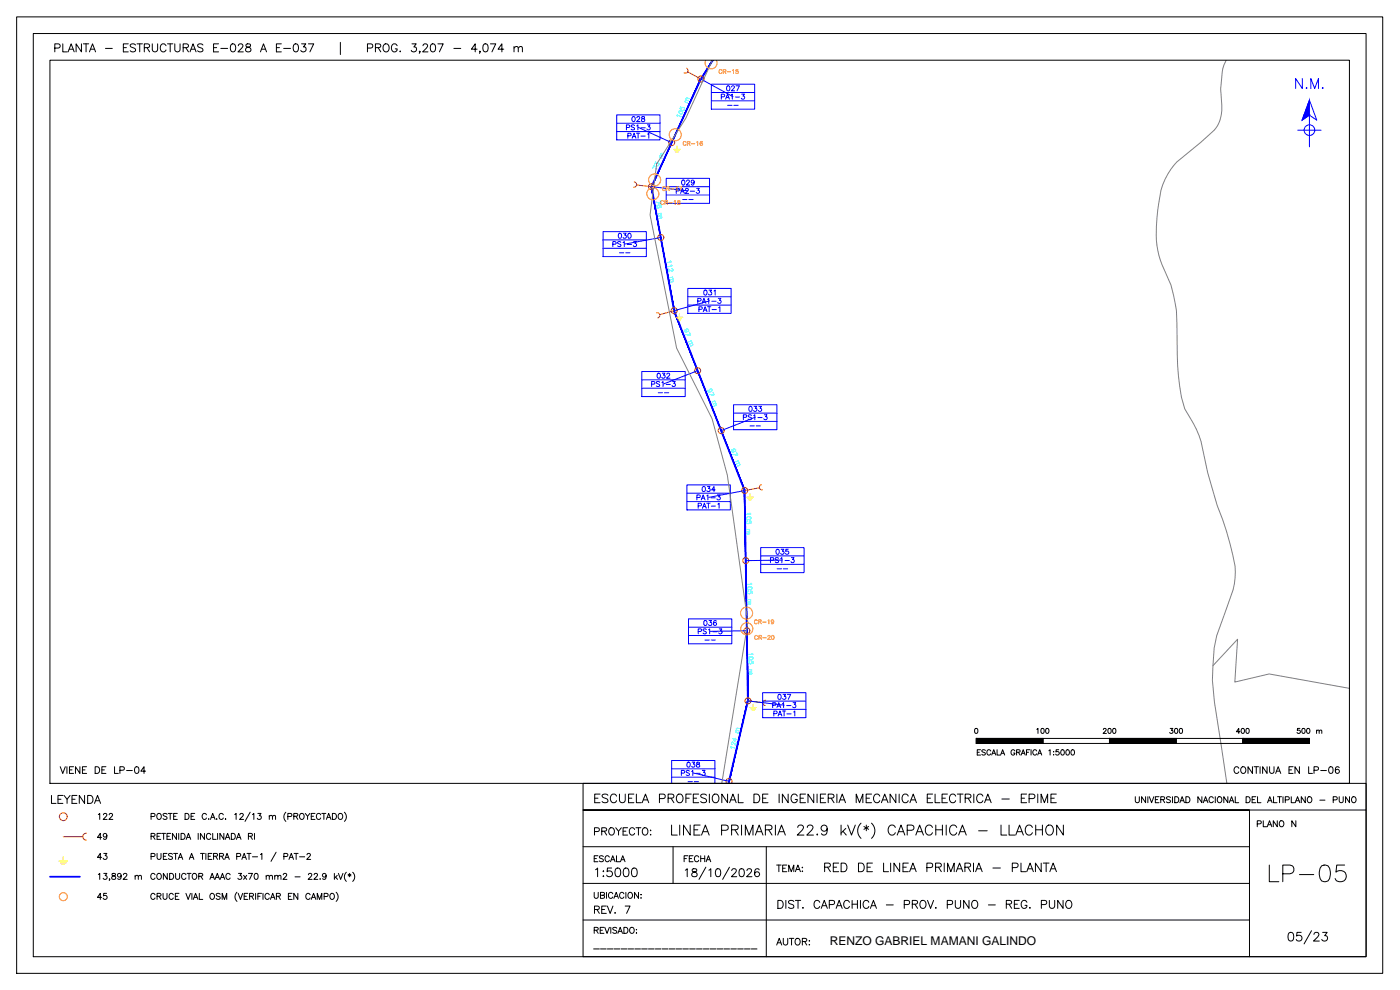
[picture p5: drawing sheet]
<svg xmlns="http://www.w3.org/2000/svg" width="420mm" height="297mm" viewBox="0 0 420 297" stroke-linecap="round" stroke-linejoin="round" font-family="sans-serif">
<!-- layer: RP_CONDUCTOR -->
<path d="M224.3 210.3l-5.8 24.7h.3zM224.3 210.3h.3l-5.8 24.7zM223.4 147.2l.9 63.1h.3zM223.4 147.2h.2l1 63.1zM202.2 93.2l21.2 54h.2zM202.2 93.2h.2l21.2 54zM195.4 56l6.8 37.2h.2zM195.4 56h.2l6.8 37.2zM210.2 23.7l-14.8 32.3h.2zM210.2 23.7l.2 .1-14.8 32.2zM213.8 18.1l-3.6 5.6 .2 .1zM213.8 18.1h.3l-3.7 5.7z" fill="#00f" stroke="#00f" stroke-width=".3"/>
<!-- layer: RP_POSTE -->
<g fill="none" stroke="#f00" stroke-width=".3">
<path d="M218.1 235a.89 .89 0 0 1 .1-1.2 .89 .89 0 0 1 1.2 0 .89 .89 0 0 1 .1 1.2"/>
<circle cx="210.3" cy="23.7" r=".9"/>
<circle cx="195.5" cy="56" r=".9"/>
<circle cx="201.6" cy="42.8" r=".9"/>
<circle cx="198.3" cy="71.2" r=".9"/>
<circle cx="202.3" cy="93.2" r=".9"/>
<circle cx="209.4" cy="111.2" r=".9"/>
<circle cx="216.4" cy="129.2" r=".9"/>
<circle cx="223.5" cy="147.2" r=".9"/>
<circle cx="223.8" cy="168.2" r=".9"/>
<circle cx="224.1" cy="189.2" r=".9"/>
<circle cx="224.5" cy="210.3" r=".9"/>
<circle cx="19" cy="245" r="1.17"/>
</g>
<!-- layer: RP_RETENIDA -->
<path d="M206.1 20.5a.79 .79 0 0 1 .3 1 .79 .79 0 0 1-1.1 .4M206.4 21.6l3.9 2.1M190.3 54.6a.79 .79 0 0 1 .7 .9 .79 .79 0 0 1-.8 .7M191.1 55.5l4.4 .5M197 93.8a.79 .79 0 0 1 1 .6 .79 .79 0 0 1-.6 1M202.3 93.2l-4.3 1.2M227.9 146.4l-4.4 .8M228.5 145.4a.79 .79 0 0 0-.6 .9 .79 .79 0 0 0 .9 .7M224.5 210.3l4.4 .5M229.8 210.1a.79 .79 0 0 0-.9 .7 .79 .79 0 0 0 .7 .9M19 251h5.8M25.9 250a1.05 1.05 0 0 0-1.1 1 1.05 1.05 0 0 0 1.1 1.1" fill="none" stroke="#f00" stroke-width=".3"/>
<!-- layer: RP_CUADROPOSTE -->
<g fill="none" stroke="#00f" stroke-width=".3">
<path d="M185.1 34.5h13v7.5h-13zM185.1 37h13M185.1 39.5h13M191.6 38.2l10 4.6M210.3 23.7l9.7 5.3M213.5 25.3h13v7.5h-13zM213.5 27.8h13M213.5 30.3h13M195.5 56l10.9 1.3M199.9 53.5h13v7.5h-13zM199.9 56h13M199.9 58.5h13"/>
<path d="M181 69.5h13v7.5h-13zM181 72h13M181 74.5h13M198.3 71.3l-10.8 1.9M206.4 86.5h13v7.5h-13zM206.4 89h13M206.4 91.5h13M212.9 90.3l-10.6 2.9M192.6 111.5h13v7.5h-13zM192.6 114h13M192.6 116.5h13M209.4 111.2l-10.3 4"/>
<path d="M220.2 121.4h13v7.5h-13zM220.2 123.9h13M220.2 126.4h13M226.7 125.2l-10.3 4M206.2 145.5h13v7.5h-13zM206.2 148h13M206.2 150.5h13M223.5 147.2l-10.8 2M228.3 164.3h13v7.5h-13zM228.3 166.8h13M228.3 169.3h13M234.8 168l-11 .2"/>
<path d="M206.6 185.7h13v7.5h-13zM206.6 188.2h13M206.6 190.7h13M224.1 189.3l-11 .1M224.5 210.3l10.9 1.3M228.9 207.8h13v7.5h-13zM228.9 210.3h13M228.9 212.8h13M201.6 235v-6.8h13v6.8M201.6 230.7h13M201.6 233.2h13M208.1 231.9l10.7 2.5"/>
</g>
<!-- layer: RP_PTIERRA -->
<g fill="none" stroke="#ff0" stroke-width=".3">
<path d="M202.2 44.8h2M202.9 95.2h2M203.3 95.6h1.3M203.6 96h.6M203.9 94.2v1M224.1 149.2h2M224.4 149.6h1.3M224.8 150h.6M225.1 148.2v1M225 212.3h2.1M225.4 212.7h1.3M225.7 213.1h.7"/>
<path d="M226.1 211.3v1M17.7 258.3h2.6M18.1 258.9h1.7M18.6 259.4h.8M19 257.1v1.2"/>
</g>
<!-- layer: RP_VANO -->
<g fill="none" stroke="#0ff" stroke-width=".3">
<path d="M203.3 34.9l-.1-.4 1.2 .5M203.9 33.2a.64 .64 0 0 1 .8 .1 .64 .64 0 0 1 0 .9 .64 .64 0 0 1-.8-.1 .64 .64 0 0 1 0-.9zM204.3 32l-.2 .6 .5 .3a.46 .46 0 0 1 .2-.7 .46 .46 0 0 1 .6 .4 .46 .46 0 0 1-.4 .5M205.5 30.5l.8 .4M206.6 30.3l-.8-.3-.1 .6M206.9 29.6l-.8-.2-.2 .2 .1 .4M195.9 50.4l.3-.7 1 1.1M196.4 49.2l.3-.6 .3 .5a.43 .43 0 0 1 .8 0 .43 .43 0 0 1-.4 .7M197.9 47.1l.8 .4M198.9 46.9l-.7-.3-.1 .7M199.2 46.3l-.7-.3-.2 .2 .1 .4M201.2 78.3l.3 .3-1.3 .2"/>
<path d="M201.4 79.5l.3 .3-1.3 .2M201.6 80.6l.3 .2-.1 .6-1.2-.7 .1 .9M201.7 83.2l.3 .6-.8 .2M201.8 83.8l.3 .6-.8 .2M201.9 83.1l-.9 .2M205.5 99l-.1 .1a.59 .59 0 0 0 .8 .5 .59 .59 0 0 0 .3-.9 .41 .41 0 0 0-.6 .3 .41 .41 0 0 0 .5 .5M206.9 99.7l.4 .8-1.5-.1M207.3 102.4l.4 .5-.8 .3M207.5 102.3l-.8 .3M207.5 103l.4 .5-.7 .4M212.5 117l-.1 .1a.6 .6 0 0 0 .8 .5 .6 .6 0 0 0 .4-.9 .41 .41 0 0 0-.7 .3 .41 .41 0 0 0 .5 .5M214 117.7l.3 .8-1.4-.1"/>
<path d="M214.3 120.4l.4 .5-.7 .3M214.6 121l.3 .2 .1 .3-.8 .4M214.6 120.3l-.9 .3M219.6 135l-.1 .1a.59 .59 0 0 0 .8 .4 .59 .59 0 0 0 .3-.8 .41 .41 0 0 0-.6 .3 .41 .41 0 0 0 .5 .5M221.1 135.7l.3 .8-1.5-.1M221.4 138.4l.4 .5-.7 .3M221.6 138.3l-.8 .3M221.6 139l.4 .5-.7 .4M220.7 219.8l.9 .1M221.8 219.3l-.8-.1v.6M221.9 218.6l-.8-.1v.6M220.6 224.4l-1.3-.3 .2 .4"/>
<path d="M220.8 221.5l-.2 .9-.7-.8 1.2 .3M220.9 222.8l-.2 .9-.7-1-.4 .1 .2 .6"/>
</g>
<!-- layer: VIAS -->
<path d="M213.8 18.1l-8 17.4-8.7 13.7-2 15.3 8 39.9 10.6 21.2 4.6 17 6.1 44.1-7.8 48.3M368 18.1l-.1 .2a8.9 8.9 0 0 0-1.2 4.2l-.4 4.2a19.7 19.7 0 0 1-.1 9l-.8 2-1 1.4-4 3.6-7.3 5.9a20.3 20.3 0 0 0-5.3 12.2 36 36 0 0 0 .5 17.3l.5 1.4a37.8 37.8 0 0 1 4.4 17.6 107.8 107.8 0 0 0 1.4 22.1l1 3.5a40.3 40.3 0 0 1 4.8 9.8l2 9.3 2.9 9.8a90.7 90.7 0 0 1 5.4 18.3 21.9 21.9 0 0 1-.6 7.1l-4.9 13.7a60.4 60.4 0 0 0-.7 20l3.7 24.3M364 199.7l7.4-7.9-.8 12.8 10.3-2.4 24.1 4.3" fill="none" stroke="#808080" stroke-width=".3"/>
<!-- layer: CRUCES -->
<g fill="none" stroke="#ff7f00" stroke-width=".3">
<path d="M211.8 18.1a1.8 1.8 0 0 0 1.6 2.6 1.8 1.8 0 0 0 1.6-2.6"/>
<circle cx="195.9" cy="58.1" r="1.81"/>
<circle cx="196.5" cy="54" r="1.81"/>
<circle cx="202.7" cy="40.4" r="1.81"/>
<circle cx="224.1" cy="184" r="1.81"/>
<circle cx="224.1" cy="188.7" r="1.81"/>
<circle cx="19" cy="269" r="1.2"/>
</g>
<!-- layer: MARCO -->
<path d="M5 5.1h410v286.9h-410zM10 10.1h400v276.9h-400zM15 18.1h390v216.9h-390z" fill="none" stroke="#000" stroke-width=".3"/>
<!-- layer: NM -->
<g fill="none" stroke="#00f" stroke-width=".3">
<path d="M389.5 39.1h7M393 30.1l2.2 6-2.2-1.5-2.2 1.5zM393 34.6v9.5"/>
<circle cx="393" cy="39" r="1.6"/>
</g>
<path d="M393 30.1v4.5h-1.7zM391.3 34.6l-.5 1.5 2.2-1.5z" fill="#00f" stroke="#00f" stroke-width=".3"/>
<!-- layer: ROTULO -->
<g fill="none" stroke="#000" stroke-width=".3">
<path d="M16.4 14.4h1.1a.64 .64 0 0 0 .6-.6 .64 .64 0 0 0-.6-.6h-1.1v2.4M18.8 13.2v2.4h1.4M20.4 15.6l1-2.4 .9 2.4M20.8 14.8h1.1M24.4 13.2v2.4l-1.6-2.4v2.4M25 13.2h1.6M25.8 13.2v2.4M26.8 15.6l1-2.4 .9 2.4M27.2 14.8h1.1M31.6 14.5h2.1M37 14.3h.9M38.5 13.2h-1.5v2.4h1.5"/>
<path d="M40.7 13.5a.9 .9 0 0 0-.9-.4 .9 .9 0 0 0-.7 .6l.2 .4 1.1 .4 .3 .7a1.07 1.07 0 0 1-1.6 0M41.1 13.2h1.6M41.9 13.2v2.4M43.3 14.3l1.4-.1 .2-.3-.1-.5-.5-.2h-1v2.4M44.1 14.3l.8 1.3M45.7 13.2v1.7a.81 .81 0 0 0 .8 .7 .81 .81 0 0 0 .8-.7v-1.7M49.8 13.7a.88 .88 0 0 0-1-.6 .88 .88 0 0 0-.7 1v.6a.88 .88 0 0 0 .7 .9 .88 .88 0 0 0 1-.6M50.3 13.2h1.6M51.1 13.2v2.4M52.5 13.2v1.7a.8 .8 0 0 0 .7 .7 .8 .8 0 0 0 .8-.7v-1.7M55 14.3l1.3-.1 .3-.3-.1-.5-.5-.2h-1v2.4M55.8 14.3l.8 1.3"/>
<path d="M57 15.6l.9-2.4 .9 2.4M57.4 14.8h1.1M60.9 13.5a.89 .89 0 0 0-.9-.4 .89 .89 0 0 0-.7 .6l.2 .4 1.2 .4 .2 .7a1.05 1.05 0 0 1-1.6 0M64.1 14.3h.9M65.6 13.2h-1.5v2.4h1.5M66.3 14.5h2M69.5 13.3a.76 .76 0 0 1 1.1 .3 1.12 1.12 0 0 1 .1 1.4 1.12 1.12 0 0 1-1.2 .4l-.4-.9zM71.5 13.7l.3-.4 .7-.1 .3 .2 .1 .5-1.5 1.7h1.6M73.9 13.3a.48 .48 0 0 0 .3 .8l.4 .1a.69 .69 0 0 1 .7 .6 .69 .69 0 0 1-.6 .8h-.4a.69 .69 0 0 1-.6-.8 .69 .69 0 0 1 .7-.6l.4-.1a.5 .5 0 0 0 .3-.8zM78.2 15.6l.9-2.4 .9 2.4M78.5 14.8h1.2M83 14.3h.9"/>
<path d="M84.4 13.2h-1.4v2.4h1.4M85.1 14.5h2.1M88.3 13.3a.76 .76 0 0 1 1.2 .3l.1 .6a1.03 1.03 0 0 1-.9 1.4 1.55 1.55 0 0 1-.4-2.3zM90.5 13.2h1.3l-.7 .9a.8 .8 0 0 1 .6 1.3 .8 .8 0 0 1-1.4-.3M92.6 13.2h1.5l-1.1 2.4M102.2 12.7v3.7M110.3 14.4l1.4-.1 .2-.3-.1-.6-.5-.2h-1v2.4M112.7 14.3l1.3-.1 .3-.6-.6-.4h-1v2.4M113.5 14.3l.8 1.3M115.4 13.3a1.19 1.19 0 0 1 1.5 .8 1.19 1.19 0 0 1-.8 1.5 1.25 1.25 0 0 1-1.2-.9 1.25 1.25 0 0 1 .5-1.4zM119.2 13.7a.88 .88 0 0 0-1-.6 .88 .88 0 0 0-.7 1v.6a.86 .86 0 0 0 .8 .9 .86 .86 0 0 0 .9-.9h-.6M120 15.4h.2z"/>
<path d="M123.6 13.2h1.3l-.7 .9a.8 .8 0 0 1 .8 .7 .8 .8 0 0 1-.7 .9 .8 .8 0 0 1-.9-.6M126 15.4h-.2h.2l-.2 .6M127 13.7l.2-.4 .7-.1 .3 .2 .1 .5-1.4 1.7h1.5M129.5 13.3a.76 .76 0 0 1 1.1 .3l.1 .6a1.03 1.03 0 0 1-.9 1.4 1.55 1.55 0 0 1-.3-2.3zM131.4 13.2h1.6l-1.1 2.4M136.2 14.5h2.1M143.2 14.8h-1.7l1.1-1.6v2.4M144.1 15.4h-.2h.2l-.2 .6M145.2 13.3a.76 .76 0 0 1 1.2 .3l.1 .6a1.03 1.03 0 0 1-.9 1.4 1.55 1.55 0 0 1-.4-2.3zM147.2 13.2h1.6l-1.2 2.4M151.2 14.8h-1.7l1.1-1.6v2.4M154.3 14.4l.5-.4 .6 .1 .1 1.5"/>
<path d="M154.3 14v1.6M155.5 14.4l.6-.4 .6 .1 .1 1.5M292.7 218.6a.74 .74 0 0 1 .9 .6 .74 .74 0 0 1-.5 .9l-.6-.3zM175 235h235v52h-235zM293 221.6h20v1.5h-20zM293.3 225.7h.6M294.3 224.9h-1v1.7h1M295.7 225.2l-.4-.3-.6 .3v.3l1 .4v.4l-.4 .3-.6-.3M297.3 225.3a.59 .59 0 0 0-.6-.4 .59 .59 0 0 0-.5 .7v.3a.59 .59 0 0 0 .5 .7 .59 .59 0 0 0 .6-.4M297.6 226.6l.6-1.7 .7 1.7M297.9 226h.7M299.2 224.9v1.7h.9"/>
<path d="M300.3 226.6l.6-1.7 .6 1.7M300.5 226h.8M304.6 225.3a.59 .59 0 0 0-.7-.4 .59 .59 0 0 0-.5 .7v.3a.57 .57 0 0 0 .6 .7 .57 .57 0 0 0 .6-.7h-.4M305.1 225.7l.9-.1 .1-.5-1-.2v1.7M305.6 225.7l.6 .9M306.5 226.6l.6-1.7 .6 1.7M306.7 226h.8M308.1 225.7h.6M309.1 224.9h-1v1.7M309.4 224.9v1.7M311.1 225.3a.59 .59 0 0 0-.7-.4 .59 .59 0 0 0-.4 .7v.3a.59 .59 0 0 0 .4 .7 .59 .59 0 0 0 .7-.4M311.4 226.6l.6-1.7 .6 1.7"/>
<path d="M311.7 226h.7M313 221.6h20v1.5h-20zM314.8 225.3l.4-.4v1.7M316.2 225.5h.1M316.2 226.4h.1M317.7 224.9h-.7l-.1 .7a.57 .57 0 0 1 .9 0 .57 .57 0 0 1-.2 .9 .57 .57 0 0 1-.8-.2M318.6 225a.79 .79 0 0 1 .9 .6 .79 .79 0 0 1-.5 1l-.6-.3-.1-.7zM320.1 225a.79 .79 0 0 1 .9 .6 .79 .79 0 0 1-.5 1l-.5-.3-.1-.7zM321.6 225a.79 .79 0 0 1 1 .6 .79 .79 0 0 1-.6 1l-.5-.3-.1-.7zM333 221.6h20v1.5h-20zM340.7 239v1.3l.5 .5 .6-.2 .1-1.6M343.8 239v1.8l-1.2-1.8v1.8"/>
<path d="M344.5 239v1.8M344.9 239l.7 1.8 .7-1.8M346.7 239.9h.7M347.8 239h-1.1v1.8h1.1M348.4 239.9l1-.1 .1-.6-1.1-.2v1.8M349 239.9l.5 .9M351.3 239.3l-.5-.3-.6 .1v.6l.9 .4 .2 .5-.5 .2-.7-.2M351.9 239v1.8M352.6 239h.5a.95 .95 0 0 1 .7 .9 .95 .95 0 0 1-.7 .9h-.5zM353 221.6h20v1.5h-20zM355.9 239h.6a.95 .95 0 0 1 .6 .9 .95 .95 0 0 1-.6 .9h-.6zM360.7 239v1.8l-1.2-1.8v1.8"/>
<path d="M364.1 239.5a.66 .66 0 0 0-.7-.5 .66 .66 0 0 0-.6 .7v.5a.67 .67 0 0 0 .6 .6 .67 .67 0 0 0 .7-.4M364.7 239v1.8M365.5 239.3l.2-.2a.84 .84 0 0 1 1 .8 .84 .84 0 0 1-1 .9l-.4-.6zM368.5 239v1.8l-1.2-1.8v1.8M370.7 239v1.8h1.1M373 221.6h20v1.5h-20zM374 239h.6a.97 .97 0 0 1 .6 .9 .97 .97 0 0 1-.6 .9h-.6zM375.8 239.9h.7M376.9 239h-1.1v1.8h1.1M377.4 239v1.8h1M382.2 239v1.8h1M383.4 239h1.2"/>
<path d="M384 239v1.8M385 239v1.8M385.7 240l1.1-.1v-.7l-1.1-.2v1.8M387.5 239v1.8h1.1M391.7 239v1.8l-1.2-1.8v1.8M392.7 239.1a.84 .84 0 0 1 1 .8 .84 .84 0 0 1-1 .9l-.4-.6zM400.1 240l1.1-.1v-.7l-1.1-.2v1.8M401.9 239v1.3l.5 .5 .6-.2 .1-1.6M405 239v1.8l-1.2-1.8v1.8M406 239.1a.84 .84 0 0 1 1 .8 .84 .84 0 0 1-1 .9l-.4-.6zM175 254h200M201.5 247.6v3h1.8"/>
<path d="M202 254v11.1M204 247.6v3M207.1 247.6v3l-2-3v3M208.3 249h1.1M210.1 247.6h-1.8v3h1.8M210.5 250.6l1.2-3 1.1 3M211 249.5h1.4M216.6 249.1l1.7-.1a.79 .79 0 0 0 .2-.9 .79 .79 0 0 0-.7-.5h-1.2v3M219.6 249l1.7-.2 .3-.4-.2-.6-.6-.2h-1.2v3M220.6 249l1 1.6M222.5 247.6v3M223.7 250.6v-3l1.1 3 1.2-3v3"/>
<path d="M226.7 250.6l1.1-3 1.2 3M227.1 249.5h1.5M229.7 249l1.7-.2 .3-.4-.1-.6-.6-.2h-1.3v3M230 254v33M230.7 249l1 1.6M232.7 247.6v3M233.4 250.6l1.1-3 1.2 3M233.8 249.5h1.5M239.4 248.3l.2-.5 .4-.2 .8 .1a.66 .66 0 0 1 .2 1l-1.7 1.9h2M242.3 248.3l.1-.5 .4-.2 .9 .1a.66 .66 0 0 1 .1 1l-1.7 1.9h2M245.3 250.3v.3zM248.3 248.5a.93 .93 0 0 1-1.3 .9 .93 .93 0 0 1-.4-1.5 .93 .93 0 0 1 1.5 .1 2.71 2.71 0 0 1-.3 2.4 .87 .87 0 0 1-1.3-.3"/>
<path d="M252.4 247.6v3M253 249.4l1 1.2M253.8 248.5l-1.4 1.5M254.4 247.6l1.1 3 1.2-3M258.4 247a3.1 3.1 0 0 0 0 4.6M259.3 248l1.4 .8M260 247.6v1.7M260.7 248l-1.4 .8M261.6 247a3.1 3.1 0 0 1 0 4.6M268.7 248.3a1.1 1.1 0 0 0-1.3-.8 1.1 1.1 0 0 0-.8 1.2 1.32 1.32 0 0 0 .2 1.4 1.32 1.32 0 0 0 1.5 .3l.4-.6M269.3 250.6l1.1-3 1.1 3M269.7 249.5h1.4"/>
<path d="M272.3 249.1h1.3a.78 .78 0 0 0 .7-.8 .78 .78 0 0 0-.7-.7h-1.3v3M274.8 250.6l1.2-3 1.1 3M275.3 249.5h1.4M279.8 248.3a1.1 1.1 0 0 0-1.2-.8 1.1 1.1 0 0 0-.9 1.2 1.31 1.31 0 0 0 .3 1.4 1.31 1.31 0 0 0 1.4 .3l.4-.6M280.8 249h2M280.8 247.6v3M282.8 247.6v3M284 247.6v3M287.1 248.3a1.1 1.1 0 0 0-1.2-.8 1.1 1.1 0 0 0-.9 1.2 1.31 1.31 0 0 0 .3 1.4 1.31 1.31 0 0 0 1.4 .3l.4-.6M287.7 250.6l1.1-3 1.2 3M288.1 249.5h1.5M293.7 249.3h2.6"/>
<path d="M300.4 247.6v3h1.7M302.8 247.6v3h1.7M304.8 250.6l1.2-3 1.1 3M305.3 249.5h1.4M309.8 248.3a1.1 1.1 0 0 0-1.2-.8 1.1 1.1 0 0 0-.9 1.2 1.31 1.31 0 0 0 .3 1.4 1.31 1.31 0 0 0 1.4 .3l.4-.6M310.8 249h2M310.8 247.6v3M312.8 247.6v3M314.1 248a1.1 1.1 0 0 1 1.3-.4 1.1 1.1 0 0 1 .7 1.1 1.32 1.32 0 0 1-.3 1.4 1.32 1.32 0 0 1-1.4 .3 1.85 1.85 0 0 1-.3-2.4zM319.1 247.6v3l-2-3v3M354.1 240.8l.7-1.8 .7 1.8M354.4 240.2h.8"/>
<path d="M361.1 240.8l.7-1.8 .7 1.8M361.4 240.2h.8M368.9 240.8l.7-1.8 .7 1.8M369.2 240.2h.8M380.4 240.8l.7-1.8 .7 1.8M380.7 240.2h.8M388.7 240.8l.7-1.8 .7 1.8M389 240.2h.8M396.1 240.1h1.5M410 243h-235h200v44M175 276h200M175 265.1h200"/>
<path d="M178.3 267.7v1.3l.5 .5 .7-.2v-1.6M178.3 279.1l1.1-.1 .1-.6-1.2-.2v1.8M178.9 279.1l.6 .9M180.1 279.1h.7M180.2 268.6l1.1-.1v-.6l-1.1-.2v1.8l1.1-.1 .1-.4-.4-.4M181.3 278.2h-1.2v1.8h1.2M181.5 278.2l.7 1.8 .7-1.8M182 267.7v1.8M183.3 278.2v1.8M183.9 268.2a.66 .66 0 0 0-.8-.5 .66 .66 0 0 0-.5 .7 .74 .74 0 0 0 .2 1 .74 .74 0 0 0 1-.1l.1-.2M184.2 269.5l.7-1.8 .7 1.8M184.5 269h.9"/>
<path d="M185.1 278.5l-.4-.3-.8 .3 .2 .4 1 .6v.3l-.4 .2-.8-.2M185.7 279.4h.9M187.2 268.2a.66 .66 0 0 0-.7-.5 .66 .66 0 0 0-.6 .7 .74 .74 0 0 0 .3 1 .74 .74 0 0 0 1-.1v-.2M187.2 278.2h.6a.95 .95 0 0 1 .7 .9 .95 .95 0 0 1-.7 .9h-.6zM187.8 267.7v1.8M188.8 267.8a.84 .84 0 0 1 1 .8 .84 .84 0 0 1-1 .9l-.4-.6zM189.3 278.3a.84 .84 0 0 1 1.1 .8 .84 .84 0 0 1-1.1 .9l-.3-.6zM190.9 278.9h.2zM190.9 280h.2zM191.6 267.7v1.8l-1.2-1.8v1.8M192.3 268.4h.2zM192.3 269.5h.2z"/>
<path d="M205.7 261.1l.5-.4v2.3M207.8 260.8a.49 .49 0 0 0 .3 .8l.4 .1a.69 .69 0 0 1 .7 .6 .69 .69 0 0 1-.6 .7h-.4a.69 .69 0 0 1-.6-.7 .69 .69 0 0 1 .7-.6l.4-.1a.47 .47 0 0 0 .3-.8zM211.8 260.2l-2 3.6M212.7 261.1l.6-.4v2.3M215 260.8a.8 .8 0 0 1 1.2 .3 1.13 1.13 0 0 1 .1 1.3 1.13 1.13 0 0 1-1.3 .5 1.88 1.88 0 0 1 0-2.1zM218.9 260.2l-2 3.6M219.6 261.2l.5-.5h.4l.5 .4-.4 .8-1.1 1.1h1.6M222.1 260.8a.8 .8 0 0 1 1.2 .3 1.13 1.13 0 0 1 .1 1.3 1.13 1.13 0 0 1-1.3 .5l-.3-.9zM224.2 261.2l.4-.5h.5l.5 .4-.4 .8-1.1 1.1h1.6M227.8 261a.7 .7 0 0 0-1-.2 1.36 1.36 0 0 0 .5 2.2 .75 .75 0 0 0 .7-.7 .75 .75 0 0 0-.8-.7 .75 .75 0 0 0-.7 .6M185.4 280l.7-1.8 .7 1.8"/>
</g>
<!-- layer: 0 -->
<g fill="#000" stroke="#000" stroke-width=".3">
<path d="M293 221.6l20 1.5v-1.5zM293 221.6l20 1.5h-20z"/>
<path d="M333 221.6l20 1.5v-1.5zM333 221.6l20 1.5h-20z"/>
<path d="M373 221.6l20 1.5v-1.5zM373 221.6l20 1.5h-20z"/>
</g>
<!-- layer: RP_LEYENDA -->
<g fill="none" stroke="#000" stroke-width=".3">
<path d="M45.3 245l1.1-.1v-.7l-1.1-.1v1.8M45.3 250.9l1.1-.1v-.6l-1.1-.2v1.8M45.3 257l1.1-.1v-.7l-1.1-.1v1.8M45.9 250.9l.6 .9M47.1 256.1v1.2l.5 .6 .6-.3 .1-1.5M47.1 250.9h.7M47.2 244.3l.2-.2a.84 .84 0 0 1 1 .9 .84 .84 0 0 1-1 .8l-.3-.6zM48.2 250h-1.1v1.8h1.1M48.5 250h1.2M49 256.9h.7M49.1 250v1.8M50.1 244.3l-.4-.2-.8 .2 .2 .4 .9 .5 .1 .4-.4 .3-.8-.3"/>
<path d="M50.1 256.1h-1.1v1.8h1.1M50.1 250.9h.7M50.5 244.1h1.2M51.1 244.1v1.8M51.2 250h-1.1v1.8h1.1M51.8 256.3l-.5-.2-.7 .2 .1 .4 1 .5-.1 .6-.6 .1-.4-.3M52.1 244.9h.7M52.1 256.1h1.2M52.7 256.1v1.8M53 250v1.8l-1.2-1.8v1.8M53.2 244.1h-1.1v1.8h1.1M53.5 257.9l.7-1.8 .6 1.8"/>
<path d="M53.6 250v1.8M53.7 257.2h.9M54.3 250h.6a.95 .95 0 0 1 .7 .9 .95 .95 0 0 1-.7 .9h-.6zM55.5 244.1h.6a.96 .96 0 0 1 .7 .9 .96 .96 0 0 1-.7 .9h-.6zM55.9 251.8l.7-1.8 .6 1.8M56.1 251.3h.9M56.8 257.9l.7-1.8 .7 1.8M57.1 257.2h.8M57.3 244.9h.7M58.4 244.1h-1.1v1.8h1.1M59.5 250v1.8M60.2 256.1h1.2"/>
<path d="M60.8 256.1v1.8M61.4 250v1.8l-1.2-1.8v1.8M61.8 256.1v1.8M62 244.5a.67 .67 0 0 0-.8-.4 .67 .67 0 0 0-.5 .6 .75 .75 0 0 0 .2 1 .75 .75 0 0 0 1-.1l.1-.2M62.5 256.9h.7M62.6 245.8h.1zM63.2 245.9l.6-1.8 .7 1.8M63.2 250.5a.67 .67 0 0 0-.7-.5 .67 .67 0 0 0-.5 .7v.5a.67 .67 0 0 0 .5 .6 .67 .67 0 0 0 .7-.4M63.4 245.2h.9M63.6 256.1h-1.1v1.8h1.1M63.8 250v1.8h1.1M64.1 256.9l1-.1 .1-.6-1.1-.1v1.8"/>
<path d="M64.7 256.9l.6 1M65 245.8h.1zM65.3 250v1.8M65.9 256.9l1-.1 .1-.6-1.1-.1v1.8M66.5 256.9l.6 1M67 244.5a.67 .67 0 0 0-.7-.4 .67 .67 0 0 0-.6 .6 .75 .75 0 0 0 .2 1 .75 .75 0 0 0 1-.1l.1-.2M67.2 250v1.8l-1.2-1.8v1.8M67.4 257.9l.7-1.8 .7 1.8M67.6 245.8h.2zM67.6 251.8l.7-1.8 .7 1.8M67.7 257.2h.9M67.9 251.3h.8"/>
<path d="M69.4 250h.6a.97 .97 0 0 1 .6 .9 .97 .97 0 0 1-.6 .9h-.6zM70.4 244.4l.5-.3v1.8M71 251.8l.6-1.8 .7 1.8M71 257l1.1-.1 .1-.7-1.2-.1v1.8M71.2 251.3h.9M72 244.5l.3-.4 .7 .3-1.1 1.5h1.2M72.6 257.9l.7-1.8 .7 1.8M72.8 257.2h.9M74.1 256.1h1.2M74.5 250.9l1.1-.1 .1-.6-1.2-.2v1.8M74.7 256.1v1.8M75.1 243.7l-1.6 2.8"/>
<path d="M75.2 250.9l.6 .9M75.8 244.4l.4-.3v1.8M75.8 257.1h1.5M76.4 250v1.8M77.4 244.1h.9l-.5 .6a.6 .6 0 0 1 .6 .6 .6 .6 0 0 1-.5 .6 .6 .6 0 0 1-.7-.4M78.2 256.4l.4-.3v1.8M80.8 245l.4-.3h.5l.1 1.2M80.8 244.7v1.2M81.8 245l.4-.3h.4l.1 1.2M82.9 255.7l-1.6 2.8M85.2 257l1-.1 .1-.7-1.1-.1v1.8M85.8 243.7a1.88 1.88 0 0 0 0 2.8"/>
<path d="M86.4 245l1-.1 .1-.7-1.1-.1v1.8M86.7 257.9l.7-1.8 .7 1.8M87 257.2h.8M88.2 244.9l1-.1 .1-.6-1.1-.1v1.8M88.3 256.1h1.2M88.8 244.9l.6 1M88.9 256.1v1.8M89.9 257.1h1.5M90.1 244.3l.2-.2a.84 .84 0 0 1 1 .9 .84 .84 0 0 1-1 .8l-.4-.6zM91.6 244.1l.7 .8v1M92.1 256.5l.4-.4h.5l.2 .3-.3 .6-.8 .9h1.1M93 244.1l-.7 .8"/>
<path d="M93.4 244.9h.7M94.5 244.1h-1.1v1.8h1.1M96.2 244.5a.67 .67 0 0 0-.7-.4 .67 .67 0 0 0-.5 .6 .75 .75 0 0 0 .2 1 .75 .75 0 0 0 1-.1v-.2M96.6 244.1h1.2M97.2 244.1v1.8M98 245.9l.6-1.8 .7 1.8M98.2 245.2h.9M99.8 244.1h.6a.95 .95 0 0 1 .6 .9 .95 .95 0 0 1-.6 .9h-.6zM101.6 244.3l.2-.2a.84 .84 0 0 1 1.1 .9 .84 .84 0 0 1-1.1 .8l-.3-.6zM103.4 243.7a1.88 1.88 0 0 1 0 2.8M29.5 262.4l.4-.3v1.7M31.1 262.1h1l-.5 .6a.6 .6 0 0 1 .4 1 .6 .6 0 0 1-1-.2"/>
<path d="M32.9 263.8h-.1h.1l-.1 .4M33.7 262.1v.5l.8 .3 .2 .4a.63 .63 0 0 1-.5 .6 .63 .63 0 0 1-.7-.4l.3-.6 .8-.4v-.4zM36.4 262.6a.56 .56 0 0 1-.8 .5 .56 .56 0 0 1-.2-.9 .56 .56 0 0 1 .9 .1l.1 .3a.85 .85 0 0 1-.7 1.2l-.4-.2M37 262.5l.4-.4h.3l.4 .3-.3 .6-.8 .8h1.2M40.6 263l.4-.4 .4 .1 .1 1.1M40.6 262.6v1.2M41.5 263l.4-.4 .5 .1v1.1M46.5 262.5a.65 .65 0 0 0-.7-.5 .65 .65 0 0 0-.5 .7v.5a.65 .65 0 0 0 .5 .7 .65 .65 0 0 0 .7-.5M46.5 268.5a.65 .65 0 0 0-.7-.5 .65 .65 0 0 0-.5 .7v.5a.65 .65 0 0 0 .5 .7 .65 .65 0 0 0 .7-.5M47.1 268.9l1.1-.1v-.6l-1.1-.2v1.9M47.4 262.1a.84 .84 0 0 1 1 .8 .84 .84 0 0 1-1 .9l-.3-.6zM47.7 268.9l.6 1"/>
<path d="M48.9 268v1.3l.5 .6 .6-.3 .1-1.6M50.2 262.1v1.7l-1.2-1.7v1.7M50.9 262.1h.6a.95 .95 0 0 1 .6 .8 .95 .95 0 0 1-.6 .9h-.6zM52 268.5a.65 .65 0 0 0-.7-.5 .65 .65 0 0 0-.6 .7v.5a.65 .65 0 0 0 .6 .7 .65 .65 0 0 0 .7-.5M52.6 268.9h.7M52.7 262.1v1.2l.5 .5 .6-.2 .1-1.5M53.7 268h-1.1v1.9h1.1M55.8 262.5a.67 .67 0 0 0-.8-.5 .67 .67 0 0 0-.5 .7v.5a.67 .67 0 0 0 .5 .7 .67 .67 0 0 0 .8-.5M55.8 268l.7 1.9 .6-1.9M56.1 262.1h1.2M56.7 262.1v1.7M57.6 268v1.9"/>
<path d="M57.8 262.3l.2-.2a.84 .84 0 0 1 1.1 .8 .84 .84 0 0 1-1.1 .9l-.3-.6zM58 269.9l.7-1.9 .7 1.9M58.3 269.2h.8M59.6 262.9l1.1-.1 .1-.6-1.2-.1v1.7M59.8 268v1.9h1.1M60.2 262.9l.7 .9M63 263.8l.7-1.7 .7 1.7M63.2 263.3h.9M63.3 268.1a.84 .84 0 0 1 1.1 .9 .84 .84 0 0 1-1.1 .8l-.3-.6zM64.5 263.8l.7-1.7 .7 1.7M64.8 263.3h.8M66.1 263.8l.7-1.7 .6 1.7"/>
<path d="M66.1 268.3l-.5-.3-.7 .3 .1 .4 1.1 .6v.3l-.5 .3-.7-.3M66.3 263.3h.9M66.7 269.9v-1.9l.7 1.9 .7-1.9v1.9M69.1 262.5a.65 .65 0 0 0-.8-.5 .65 .65 0 0 0-.5 .7v.5a.65 .65 0 0 0 .5 .7 .65 .65 0 0 0 .8-.5M71.1 267.7a1.88 1.88 0 0 0 0 2.8M71.5 268l.7 1.9 .6-1.9M71.6 262.1h.9l-.5 .6a.6 .6 0 0 1 .4 1 .6 .6 0 0 1-1-.2M73.1 262.6l.9 1.2M73.3 268.9h.7M74 262.6l-.9 1.2M74.4 268h-1.1v1.9h1.1M74.5 262.1h1.3l-.9 1.7"/>
<path d="M74.9 268.9l1-.1 .1-.6-1.1-.2v1.9M75.5 268.9l.6 1M76.5 262.1h.3a.93 .93 0 0 1 .7 .8 .93 .93 0 0 1-.7 .9 1.12 1.12 0 0 1-.3-1.7zM76.7 268v1.9M77.4 268.9h.7M78.5 268h-1.1v1.9M78.9 268v1.9M79.9 263l.4-.4 .4 .1 .1 1.1M79.9 262.6v1.2M80.8 263l.4-.4 .5 .1 .1 1.1M80.8 268.5a.66 .66 0 0 0-.7-.5 .66 .66 0 0 0-.6 .7 .74 .74 0 0 0 .3 1 .74 .74 0 0 0 .9-.1l.1-.2M81.2 269.9l.7-1.9 .6 1.9"/>
<path d="M81.4 269.2h.9M82.4 263l.5-.4 .4 .1 .1 1.1M82.4 262.6v1.2M83 268.9l1-.1 .1-.6-1.1-.2v1.9M83.4 263l.4-.4 .4 .1 .1 1.1M83.6 268.9l.6 1M85 262.5l.4-.4h.5l.1 .3-.2 .6-.9 .8h1.2M86.6 268.9h.6M87.7 268h-1.1v1.9h1.1M88.5 263.1h1.6M89.4 268v1.9l-1.2-1.9v1.9M92.6 262.5l.3-.4h.5l.2 .3-.3 .6-.8 .8h1.2"/>
<path d="M93.1 268.5a.66 .66 0 0 0-.8-.5 .66 .66 0 0 0-.5 .7 .74 .74 0 0 0 .2 1 .74 .74 0 0 0 1-.1l.1-.2M93.4 269.9l.7-1.9 .7 1.9M93.7 269.2h.8M94.3 262.5l.3-.4h.5l.2 .3-.3 .6-.8 .8h1.2M95.2 269.9v-1.9l.7 1.9 .7-1.9v1.9M96 263.8h.2zM97.3 269l1-.1 .1-.7-1.1-.2v1.9M97.9 262.6a.56 .56 0 0 1-.8 .5 .56 .56 0 0 1-.2-.9 .56 .56 0 0 1 .9 .1l.1 .3a.85 .85 0 0 1-.7 1.2l-.4-.2M99.2 268.3l.1-.2a.83 .83 0 0 1 1.1 .9 .83 .83 0 0 1-1.1 .8l-.3-.6zM100.4 262.1v1.7M100.7 263.2l.6 .6M100.9 267.7a1.88 1.88 0 0 1 0 2.8"/>
<path d="M101.2 262.6l-.8 .9M101.6 262.1l.6 1.7 .7-1.7M103.9 261.7a1.85 1.85 0 0 0 0 2.7M104.5 262.3l.8 .5M104.9 262.1v1M105.3 262.3l-.8 .5M105.8 261.7a1.81 1.81 0 0 1 0 2.7"/>
</g>
<!-- layer: RP_CONDUCTOR -->
<path d="M15 263h9" fill="none" stroke="#00f" stroke-width=".51"/>
<text font-size="8.8" x="379.6" y="265.6">LP-05</text>
<text font-size="7.5" x="385.2" y="284.3">05/23</text>
<text font-size="6.6" fill="#00f" x="387.7" y="27.9">N.M.</text>
<g font-size="5.7">
<text x="14.1" y="242.4">LEYENDA</text>
<text x="177.1" y="242">ESCUELA PROFESIONAL DE INGENIERIA MECANICA ELECTRICA - EPIME</text>
<text x="177.1" y="251.9">PROYECTO:</text>
<text x="246.2" y="262.8">RED DE LINEA PRIMARIA - PLANTA</text>
<text x="177.4" y="264.2">1:5000</text>
<text x="232.1" y="273.8">DIST. CAPACHICA - PROV. PUNO - REG. PUNO</text>
</g>
<g font-size="5.3">
<text x="231.8" y="262.8">TEMA:</text>
<text x="177.1" y="275.2">REV. 7</text>
</g>
<g font-size="4.9" fill="#00f">
<text x="217" y="28.6">027</text>
<text x="208.1" y="92.4">PA1-3</text>
<text x="209.5" y="148.9">034</text>
<text x="207.8" y="151.3">PA1-3</text>
</g>
<text font-size="4.9" fill="#0ff" x="199.7" y="66.7" transform="rotate(-90 199.7 66.7)">78 m</text>
<g font-size="4.9">
<text x="16.9" y="233.2">VIENE DE LP-04</text>
<text x="369" y="233.2">CONTINUA EN LP-06</text>
<text x="28.2" y="246.9">122</text>
<text x="376.1" y="249.4">PLANO N</text>
<text x="27.9" y="252.9">49</text>
<text x="27.9" y="258.9">43</text>
<text x="177.1" y="259.6">ESCALA</text>
<text x="204.3" y="259.6">FECHA</text>
<text x="27.9" y="270.9">45</text>
<text x="231.8" y="284.7">AUTOR:</text>
</g>
<g font-size="4.4" fill="#00f">
<text x="188.4" y="37.7">028</text>
<text x="187.3" y="42.7">PAT-1</text>
<text x="184.1" y="72.7">030</text>
<text x="209.9" y="89.6">031</text>
<text x="195.8" y="114.7">032</text>
<text x="223.7" y="124.5">033</text>
<text x="231.8" y="167.6">035</text>
<text x="209.9" y="188.7">036</text>
<text x="231.1" y="215.9">PAT-1</text>
<text x="232.1" y="211">037</text>
<text x="205" y="231.4">038</text>
</g>
<g font-size="4.4" fill="#ff7f00">
<text x="197.6" y="58.6">CR-17</text>
<text x="203.2" y="56.8">029</text>
</g>
<text font-size="4.4" fill="#0ff" x="226.8" y="203.6" transform="rotate(-90 226.8 203.6)">105 m</text>
<g font-size="4.4">
<text x="310.1" y="221.2">100</text>
<text x="329.8" y="221.2">200</text>
<text x="350" y="221.2">300</text>
<text x="369.7" y="221.2">400</text>
<text x="388.1" y="221.2">500 m</text>
</g>
<g font-size="4" fill="#ff7f00">
<text x="214.5" y="23.3">CR-15</text>
<text x="203.9" y="44.8">CR-16</text>
<text x="197.2" y="62.4">CR-18</text>
<text x="225.1" y="188.4">CR-19</text>
<text x="225.4" y="193">CR-20</text>
</g>
<g font-size="4" fill="#0ff">
<text x="226.1" y="161.6" transform="rotate(-90 226.1 161.6)">105 m</text>
<text x="226.5" y="182.4" transform="rotate(-90 226.5 182.4)">105 m</text>
</g>
<text font-size="3.6" x="249" y="283.5">RENZO GABRIEL MAMANI GALINDO</text>
<g font-size="2.6" fill="#00f">
<text x="217.3" y="32.8">--</text>
<text x="184.5" y="76.9">--</text>
<text x="196.1" y="119.2">--</text>
<text x="224" y="129.1">--</text>
<text x="232.1" y="171.8">--</text>
<text x="210.3" y="193.3">--</text>
<text x="205.3" y="235.7">--</text>
</g>
<text font-size="2.6" fill="#ff7f00" x="203.6" y="61">--</text>
<text font-size="2.6" x="177.1" y="286.1">________________________</text>
</svg>
